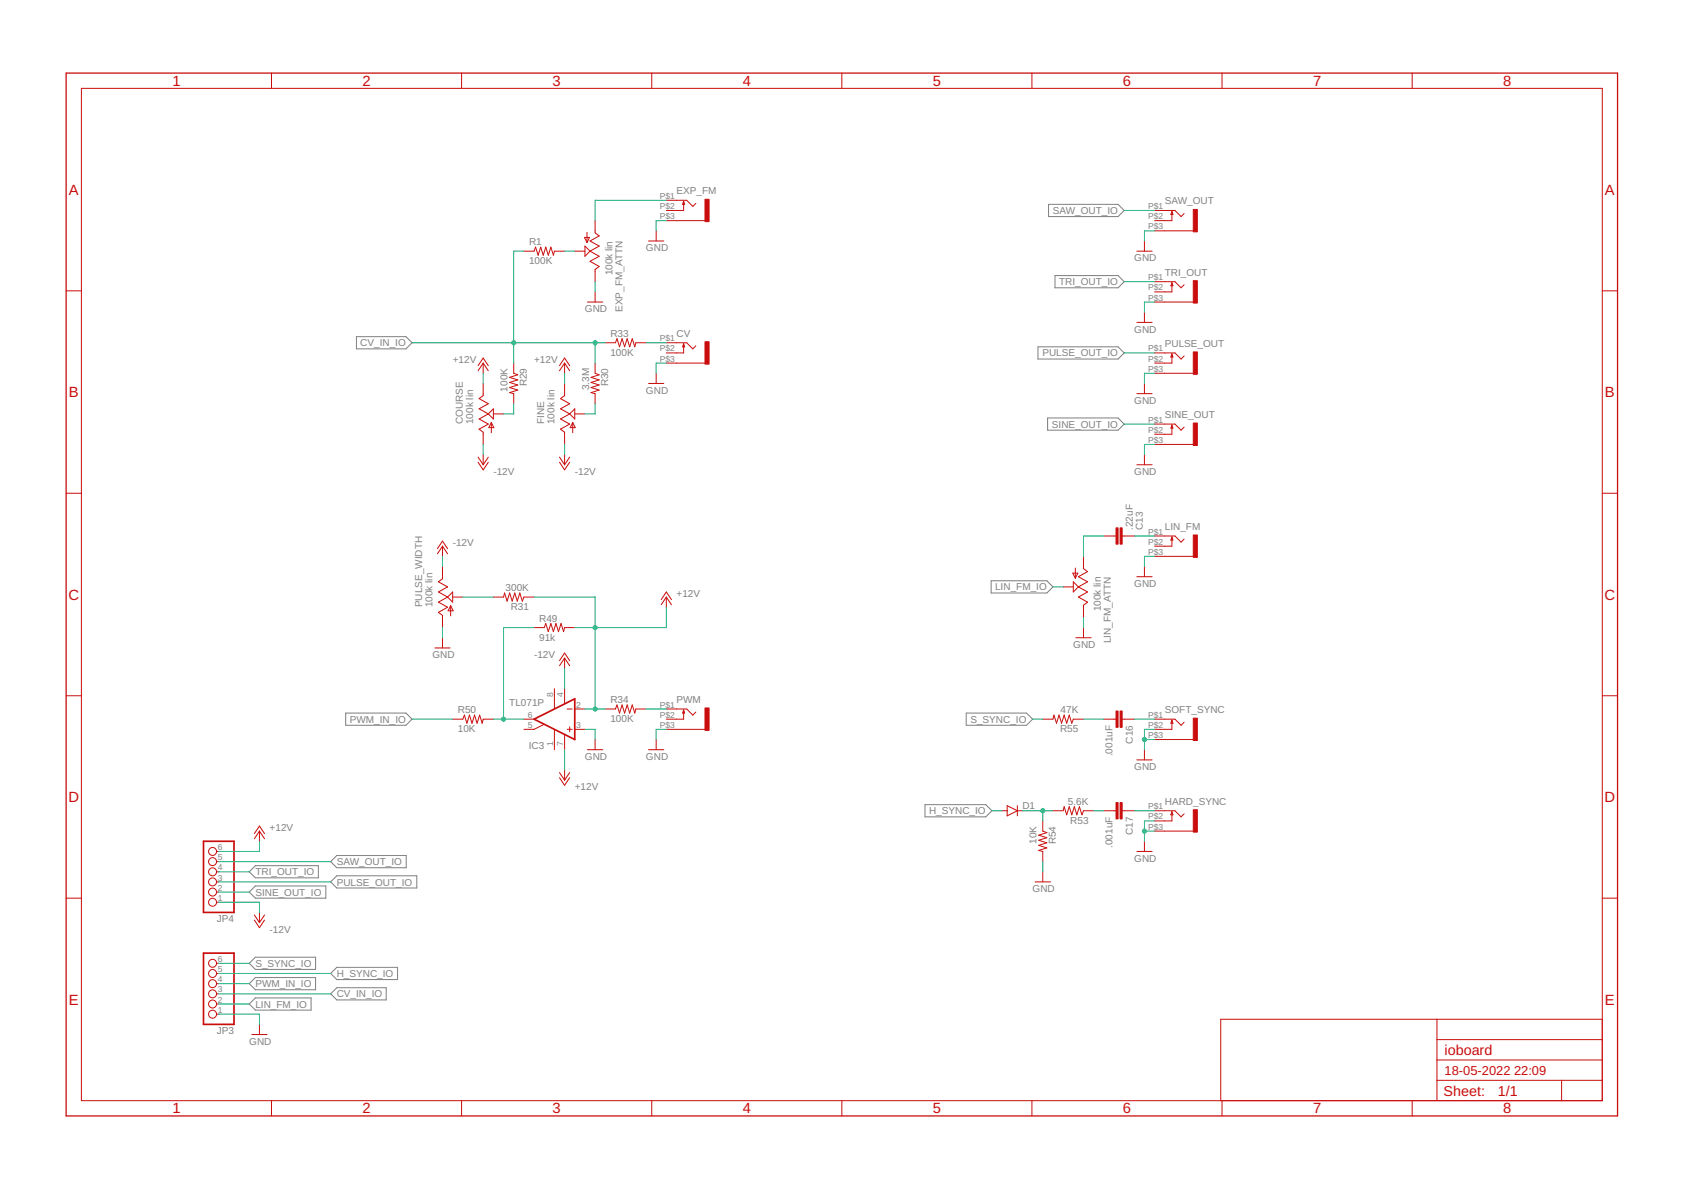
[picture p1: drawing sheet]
<svg xmlns="http://www.w3.org/2000/svg" width="420mm" height="297mm" viewBox="0 0 420 297" stroke-linecap="round" stroke-linejoin="round" font-family="sans-serif">
<g fill="none" stroke="#808080" stroke-width=".25">
<path d="M261.8 51h17.3l1.5 1.5-1.5 1.6h-17.3zM263.4 68.8h15.7l1.5 1.5-1.5 1.5h-15.7zM89 84h12.3l1.6 1.6-1.6 1.5h-12.3zM259.1 86.6h20l1.5 1.5-1.5 1.5h-20zM261.5 104.3h17.6l1.5 1.6-1.5 1.5h-17.6zM247.4 145h13.9l1.6 1.5-1.6 1.5h-13.9zM86.3 178h15l1.6 1.5-1.6 1.5h-15zM241.2 178h15.1l1.5 1.5-1.5 1.5h-15.1zM62.2 217.6l1.6-1.5h15.7v3h-15.7zM82.5 215.1l1.6-1.5h17.3v3h-17.3zM230.9 200.9h15.2l1.5 1.5-1.5 1.5h-15.2zM62.2 222.7l1.6-1.6h17.5v3.1h-17.5z"/>
<path d="M82.5 220.1l1.6-1.5h20v3.1h-20zM62.2 240.5l1.6-1.6h15v3.1h-15zM62.2 245.5l1.6-1.5h15v3.1h-15zM62.2 250.6l1.6-1.5h13.9v3h-13.9zM82.5 248.1l1.6-1.6h12.3v3.1h-12.3zM82.5 243l1.6-1.5h15.2v3h-15.2z"/>
</g>
<g fill="none" stroke="#c90d0c" stroke-width=".25">
<path d="M67.8 18.2v3.9M115.2 18.2v3.9M162.7 18.2v3.9M210.2 18.2v3.9M257.6 18.2v3.9M305.1 18.2v3.9M352.6 18.2v3.9M20.3 22.1h379.7v252.6h-379.7zM145.9 59.3h1.3l-.7 1.2zM146.5 58v2.5M148.6 55.1v3l1 .8-2.3 1.3 2.3 1.2-2.3 1.3M163.8 57.6v2.6"/>
<path d="M166.3 55.1h9.7M166.3 50h5.1l1.6 1.5 .7-.7M170.7 50.2v2.3h-4.4M170.7 50.2l.2 .8h-.5zM288.2 52.5h5.1l1.6 1.6 .7-.8M288.2 57.6h9.7M292.6 52.8v2.3h-4.4M292.6 52.8l.2 .8h-.5zM16.5 72.6h3.8M130.8 62.7h2.5l.4-1 .6 2 .7-2 .6 2 .6-2 .7 2 .6-2 .7 2 .2-1h2.5M143.5 62.7h2.5M146 61.4l1.3 1.3-1.3 1.3z"/>
<path d="M146.7 75.4h3.8M147.3 62.7l2.3 1.3-2.3 1.2 2.3 1.3-1 .8v3M148.6 72.9v2.5M161.9 60.2h3.8M283.8 62.7h3.8M285.7 60.2v2.5M285.7 77.9v2.6M288.2 70.3h5.1l1.6 1.5 .7-.7M288.2 75.4h9.7M292.6 70.6v2.3h-4.4M292.6 70.6l.2 .7h-.5zM400 72.6h3.8"/>
<path d="M119.4 91.3l1.2-1.9 1.3 1.9M120.6 90.6v2.6M120.6 95.7v3l-1 .8 2.3 1.3-2.3 1.2 2.3 1.3M120.6 90.6l1.3 1.9M120.6 90.6l-1.2 1.9M128.2 90.6v2.6l1.1 .4-2.1 .6 2.1 .6-2.1 .7 2.1 .6-2.1 .6 2.1 .7-2.1 .6 1 .3v2.5M139.7 91.3l1.2-1.9 1.3 1.9M140.9 90.6v2.6M140.9 95.7v3l-1 .8 2.3 1.3-2.3 1.2 2.3 1.3M140.9 90.6l1.3 1.9M140.9 90.6l-1.2 1.9M148.6 90.6v2.6l1 .4-2 .6 2 .6-2 .7 2 .6-2 .6 2 .7-2 .6 1 .3v2.5"/>
<path d="M151.1 85.6h2.5l.4-1.1 .7 2.1 .6-2.1 .6 2.1 .7-2.1 .6 2.1 .6-2.1 .7 2.1 .2-1h2.6M161.9 95.7h3.8M163.8 93.2v2.5M166.3 90.6h9.7M166.3 85.6h5.1l1.6 1.5 .7-.8M170.7 85.8v2.3h-4.4M170.7 85.8l.2 .8h-.5zM283.8 98.3h3.8M283.8 80.5h3.8M285.7 95.7v2.6M288.2 88.1h5.1l1.6 1.5 .7-.7M288.2 93.2h9.7"/>
<path d="M292.6 88.3v2.3h-4.4M292.6 88.3l.2 .8h-.5zM119.4 114.1l1.2 1.9M119.4 115.4l1.2 1.9 1.3-1.9M120.6 113.5v2.5M121.9 103.3l-2.3 1.3 2.3 1.3-2.3 1.2 1 .8v3M121.9 114.1l-1.3 1.9M122.7 105.5v2.5M122.7 105.5l.6 1.2h-1.3zM123.2 102v2.6l-1.3-1.3zM123.2 103.3h2.5M139.7 114.1l1.2 1.9"/>
<path d="M139.7 115.4l1.2 1.9 1.3-1.9M140.9 113.5v2.5M142.2 103.3l-2.3 1.3 2.3 1.3-2.3 1.2 1 .8v3M142.2 114.1l-1.3 1.9M143 105.5l.6 1.2h-1.3zM143 105.5v2.5M143.5 103.3h2.5M143.5 102v2.6l-1.3-1.3zM283.8 116h3.8M285.7 113.5v2.5M288.2 105.9h5.1l1.6 1.5 .7-.8M288.2 110.9h9.7"/>
<path d="M292.6 106.1v2.3h-4.4M292.6 106.1l.2 .8h-.5zM16.5 123.1h3.8M109.2 137l1.3-1.9 1.2 1.9M110.5 136.3v2.6M110.5 136.3l-1.3 1.9M110.5 136.3l1.2 1.9M270.5 138.9v3l1 .8-2.3 1.3 2.3 1.2-2.3 1.3M275.6 133.8h3M280.1 133.8h3.1M288.2 133.8h5.1l1.6 1.5 .7-.7M288.2 138.9h9.7"/>
<path d="M292.6 134v2.3h-4.4M292.6 134l.2 .8h-.5zM400 123.1h3.8M110.5 141.4v3.1l-1 .7 2.2 1.3-2.2 1.3 2.2 1.2M110.5 159.2v2.5M111.7 149l-2.2 1.3 2.2 1.3-2.2 1.2 1 .8v3.1M112.5 151.2v2.5M112.5 151.2l.6 1.3h-1.2zM113 147.8v2.5l-1.3-1.3zM113 149h2.5M123.2 149h2.5l.3-1 .6 2.1 .6-2.1 .7 2.1 .6-2.1 .6 2.1 .7-2.1 .6 2.1 .4-1.1h2.5M133.3 156.7h2.6l.3-1.1 .7 2.1 .6-2.1 .7 2.1 .6-2.1 .6 2.1 .7-2.1 .6 2.1 .2-1h2.6"/>
<path d="M165.1 149.7l1.2-1.9 1.3 1.9M166.3 149l1.3 1.9M166.3 149l-1.2 1.9M166.3 149v2.6M265.4 146.5h2.5M267.8 143.1h1.3l-.6 1.2zM267.9 145.2l1.3 1.3-1.3 1.3zM268.5 141.8v2.5M268.6 159.2h3.8M269.2 146.5l2.3 1.3-2.3 1.2 2.3 1.3-1 .8v3M270.5 156.7v2.5M283.8 144h3.8"/>
<path d="M285.7 141.4v2.6M16.5 173.7h3.8M108.6 161.7h3.8M113 179.5h2.5l.4-1 .7 2 .6-2 .6 2 .7-2 .6 2 .6-2 .7 2 .2-1h2.6M130.8 179.5h2.5M138.4 171.9v5M139.7 164.9l1.2-1.9 1.3 1.9M140.9 164.3v2.5M140.9 171.9v3.7M140.9 164.3l1.3 1.9M140.9 164.3l-1.2 1.9M141.6 177h1.3"/>
<path d="M143.5 177h2.5M151.1 177h2.5l.4-1 .7 2 .6-2 .6 2 .7-2 .6 2 .6-2 .7 2 .2-1h2.6M166.3 177h5.1l1.6 1.5 .7-.8M170.7 177.2v2.3h-4.4M170.7 177.2l.2 .8h-.5zM260.3 179.5h2.6l.2-1 .7 2 .6-2 .6 2 .7-2 .6 2 .6-2 .7 2 .3-1h2.6M275.6 179.5h3M280.1 179.5h3.1M288.2 179.5h5.1l1.6 1.5 .7-.7M292.6 179.8v2.3h-4.4M292.6 179.8l.2 .7h-.5zM400 173.7h3.8"/>
<path d="M135.8 180.8l-2.5 1.3h-2.5M138.4 182.1v5M139.7 192.8l1.2 2M139.7 194.1l1.2 1.9 1.3-1.9M140.9 183.4v3.7M140.9 192.2v2.6M141.6 182.1h1.3M142.2 181.4v1.3M142.2 192.8l-1.3 2M143.5 182.1h2.5M146.7 187.1h3.8M148.6 184.6v2.5"/>
<path d="M161.9 187.1h3.8M163.8 184.6v2.5M166.3 182.1h9.7M283.8 189.7h3.8M285.7 187.1v2.6M288.2 184.6h9.7M54 212.5h.6M54 217.6h.6M54 215.1h.6M63.5 208.1l1.3-1.9 1.2 1.9M64.8 207.5v2.5M64.8 207.5l1.2 1.9"/>
<path d="M64.8 207.5l-1.3 1.9M250.2 202.4h1.2M251.4 201.1l2.6 1.3-2.6 1.2zM254 202.4h1.2M254 201.1v2.5M260.3 204.9v2.6l1 .3-2 .7 2 .6-2 .6 2 .7-2 .6 2 .6-2 .7 1 .2v2.6M260.3 217.6v2.5M262.9 202.4h2.5l.3-1 .6 2 .6-2 .7 2 .6-2 .6 2 .7-2 .6 2 .4-1h2.5M275.6 202.4h3M280.1 202.4h3.1M283.8 212.5h3.8M285.7 210v2.5"/>
<path d="M288.2 202.4h5.1l1.6 1.5 .7-.8M288.2 207.5h9.7M292.6 202.6v2.3h-4.4M292.6 202.6l.2 .8h-.5zM16.5 224.2h3.8M54 225.2h.6M54 222.7h.6M54 220.1h.6M63.5 228.4l1.3 1.9M63.5 229.7l1.3 1.9 1.2-1.9M64.8 227.8v2.5M66 228.4l-1.2 1.9"/>
<path d="M258.4 220.1h3.8M400 224.2h3.8M54 253.2h.6M54 250.6h.6M54 248.1h.6M54 245.5h.6M54 243h.6M54 240.5h.6M62.9 258.2h3.8M64.8 255.7v2.5M358.7 254.4v20.3M358.7 259.5h41.3"/>
<path d="M400 254.4h-95.2v20.3M67.8 274.7v3.9M115.2 274.7v3.9M162.7 274.7v3.9M210.2 274.7v3.9M257.6 274.7v3.9M305.1 274.7v3.9M352.6 274.7v3.9M358.7 269.7h41.3M358.7 264.6h41.3M389.8 269.7v5"/>
<circle cx="53.1" cy="217.6" r=".99"/>
<circle cx="53.1" cy="215.1" r=".99"/>
<circle cx="53.1" cy="212.5" r=".99"/>
<circle cx="53.1" cy="225.2" r=".99"/>
<circle cx="53.1" cy="222.7" r=".99"/>
<circle cx="53.1" cy="220.1" r=".99"/>
<circle cx="53.1" cy="245.5" r=".99"/>
<circle cx="53.1" cy="250.6" r=".99"/>
<circle cx="53.1" cy="248.1" r=".99"/>
<circle cx="53.1" cy="253.2" r=".99"/>
<circle cx="53.1" cy="243" r=".99"/>
<circle cx="53.1" cy="240.5" r=".99"/>
</g>
<path d="M16.5 18.2h387.3v260.4h-387.3z" fill="none" stroke="#c90d0c" stroke-width=".32"/>
<g fill="#c90d0c" stroke="#c90d0c" stroke-width=".25">
<path d="M297.9 52.3h1v5.6h-1z"/>
<path d="M297.9 70.1h1v5.5h-1z"/>
<path d="M297.9 87.8h1v5.6h-1z"/>
<path d="M297.9 105.6h1v5.6h-1z"/>
<path d="M176 85.3h1v5.6h-1z"/>
<path d="M297.9 179.3h1v5.5h-1z"/>
<path d="M297.9 202.1h1v5.6h-1z"/>
<path d="M176 176.7h1v5.6h-1z"/>
<path d="M297.9 133.5h1v5.6h-1z"/>
<path d="M279.6 131.8h.5v4h-.5z"/>
<path d="M278.6 131.8h.5v4h-.5z"/>
<path d="M278.6 177.5h.5v4h-.5z"/>
<path d="M279.6 177.5h.5v4h-.5z"/>
<path d="M278.6 200.3h.5v4.1h-.5z"/>
<path d="M279.6 200.3h.5v4.1h-.5z"/>
<path d="M176 49.7h1v5.6h-1z"/>
</g>
<path d="M133.3 179.5l10.2-5.1v10.2zM50.8 210h7.6v17.8h-7.6zM50.8 237.9h7.6v17.8h-7.6z" fill="none" stroke="#c90d0c" stroke-width=".42"/>
<g fill="none" stroke="#0dab76" stroke-width=".25">
<path d="M166.3 55.1h-2.5v2.5M166.3 50h-17.7v5.1M280.6 52.5h7.6M288.2 57.6h-2.5v2.6M130.8 62.7h-2.6v27.9M140.9 62.7h2.6M148.6 70.3v2.6M280.6 70.3h7.6M288.2 75.4h-2.5v2.5M102.9 85.6h48.2M120.6 93.2v2.5M140.9 93.2v2.5"/>
<path d="M148.6 85.6v5M161.3 85.6h5M166.3 90.6h-2.5v2.6M280.6 88.1h7.6M288.2 93.2h-2.5v2.5M120.6 110.9v2.6M128.2 100.8v2.5h-2.5M140.9 110.9v2.6M148.6 100.8v2.5h-2.6M280.6 105.9h7.6M288.2 110.9h-2.5v2.6M110.5 138.9v2.5"/>
<path d="M275.6 133.8h-5.1v5.1M283.2 133.8h5M288.2 138.9h-2.5v2.5M110.5 156.7v2.5M115.5 149h7.7M133.3 149h15.3v28M133.3 156.7h-7.6v22.8M166.3 151.6v5.1h-22.8M262.9 146.5h2.5M270.5 154.1v2.6M102.9 179.5h10.1M123.2 179.5h7.6"/>
<path d="M140.9 166.8v5.1M146 177h5.1M161.3 177h5M257.8 179.5h2.5M270.5 179.5h5.1M283.2 179.5h5M140.9 187.1v5.1M146 182.1h2.6v2.5M166.3 182.1h-2.5v2.5M285.7 184.6h2.5M288.2 182.1h-2.5v5M54.6 215.1h27.9"/>
<path d="M54.6 217.6h7.6M64.8 210v2.5h-10.2M247.6 202.4h2.6M255.2 202.4h7.7M260.3 202.4v2.5M260.3 215.1v2.5M273 202.4h2.6M283.2 202.4h5M285.7 207.5h2.5M288.2 204.9h-2.5v5.1M54.6 225.2h10.2v2.6M54.6 220.1h27.9"/>
<path d="M54.6 222.7h7.6M54.6 253.2h10.2v2.5M54.6 248.1h27.9M54.6 240.5h7.6M54.6 243h27.9M54.6 250.6h7.6M54.6 245.5h7.6"/>
</g>
<g fill="#0dab76" stroke="#0dab76" stroke-width=".25">
<circle cx="285.7" cy="184.6" r=".51"/>
<circle cx="285.7" cy="207.5" r=".51"/>
<circle cx="148.6" cy="156.7" r=".51"/>
<circle cx="148.6" cy="177" r=".51"/>
<circle cx="128.2" cy="85.6" r=".51"/>
<circle cx="148.6" cy="85.6" r=".51"/>
<circle cx="125.7" cy="179.5" r=".51"/>
<circle cx="260.3" cy="202.4" r=".51"/>
</g>
<g font-size="3.7" fill="#c90d0c">
<text x="43" y="21.4">1</text>
<text x="90.5" y="21.4">2</text>
<text x="138" y="21.4">3</text>
<text x="185.4" y="21.4">4</text>
<text x="232.9" y="21.4">5</text>
<text x="280.3" y="21.4">6</text>
<text x="327.8" y="21.4">7</text>
<text x="375.3" y="21.4">8</text>
<text x="17.2" y="48.6">A</text>
<text x="400.7" y="48.6">A</text>
<text x="17.2" y="99.2">B</text>
<text x="400.7" y="99.2">B</text>
<text x="17.1" y="149.7">C</text>
<text x="400.6" y="149.7">C</text>
<text x="17.1" y="200.2">D</text>
<text x="400.6" y="200.2">D</text>
<text x="17.2" y="250.8">E</text>
<text x="400.7" y="250.8">E</text>
<text x="43" y="277.9">1</text>
<text x="90.5" y="277.9">2</text>
<text x="138" y="277.9">3</text>
<text x="185.4" y="277.9">4</text>
<text x="232.9" y="277.9">5</text>
<text x="280.3" y="277.9">6</text>
<text x="327.8" y="277.9">7</text>
<text x="375.3" y="277.9">8</text>
</g>
<g font-size="3.6" fill="#c90d0c">
<text x="360.6" y="263.3">ioboard</text>
<text x="360.4" y="273.6">Sheet:</text>
<text x="374" y="273.5">1/1</text>
</g>
<g font-size="3.2" fill="#c90d0c">
<text x="360.6" y="268.4">18-05-2022</text>
<text x="378" y="268.4">22:09</text>
</g>
<g font-size="2.5" fill="#808080">
<text x="168.9" y="48.5">EXP_FM</text>
<text x="262.8" y="53.4">SAW_OUT_IO</text>
<text x="290.8" y="51">SAW_OUT</text>
<text x="132.1" y="66">100K</text>
<text x="132.1" y="61.2">R1</text>
<text x="161.3" y="62.7">GND</text>
<text x="283.2" y="65.2">GND</text>
<text x="152.9" y="68.8" transform="rotate(-90 152.9 68.8)">100k lin</text>
<text x="264.4" y="71.2">TRI_OUT_IO</text>
<text x="290.8" y="68.8">TRI_OUT</text>
<text x="146" y="77.9">GND</text>
<text x="155.4" y="77.9" transform="rotate(-90 155.4 77.9)">EXP_FM_ATTN</text>
<text x="283.2" y="83">GND</text>
<text x="89.9" y="86.4">CV_IN_IO</text>
<text x="152.4" y="88.8">100K</text>
<text x="152.4" y="84">R33</text>
<text x="168.9" y="84">CV</text>
<text x="260.2" y="89">PULSE_OUT_IO</text>
<text x="290.8" y="86.6">PULSE_OUT</text>
<text x="113" y="90.6">+12V</text>
<text x="133.3" y="90.6">+12V</text>
<text x="126.7" y="97.7" transform="rotate(-90 126.7 97.7)">100K</text>
<text x="131.5" y="96.5" transform="rotate(-90 131.5 96.5)">R29</text>
<text x="147.1" y="97.4" transform="rotate(-90 147.1 97.4)">3.3M</text>
<text x="151.9" y="96.5" transform="rotate(-90 151.9 96.5)">R30</text>
<text x="161.3" y="98.2">GND</text>
<text x="283.2" y="100.8">GND</text>
<text x="115.6" y="105.9" transform="rotate(-90 115.6 105.9)">COURSE</text>
<text x="118.1" y="105.9" transform="rotate(-90 118.1 105.9)">100k lin</text>
<text x="135.9" y="105.9" transform="rotate(-90 135.9 105.9)">FINE</text>
<text x="138.4" y="105.9" transform="rotate(-90 138.4 105.9)">100k lin</text>
<text x="262.6" y="106.8">SINE_OUT_IO</text>
<text x="290.8" y="104.3">SINE_OUT</text>
<text x="123.2" y="118.6">-12V</text>
<text x="143.5" y="118.6">-12V</text>
<text x="283.2" y="118.6">GND</text>
<text x="113" y="136.3">-12V</text>
<text x="282.8" y="132.3" transform="rotate(-90 282.8 132.3)">.22uF</text>
<text x="285.3" y="132.3" transform="rotate(-90 285.3 132.3)">C13</text>
<text x="290.8" y="132.3">LIN_FM</text>
<text x="126.2" y="147.5">300K</text>
<text x="168.9" y="149">+12V</text>
<text x="248.4" y="147.4">LIN_FM_IO</text>
<text x="283.2" y="146.5">GND</text>
<text x="105.4" y="151.6" transform="rotate(-90 105.4 151.6)">PULSE_WIDTH</text>
<text x="107.9" y="151.6" transform="rotate(-90 107.9 151.6)">100k lin</text>
<text x="127.5" y="152.3">R31</text>
<text x="134.6" y="155.2">R49</text>
<text x="274.8" y="152.6" transform="rotate(-90 274.8 152.6)">100k lin</text>
<text x="134.6" y="160">91k</text>
<text x="267.9" y="161.7">GND</text>
<text x="277.3" y="160.6" transform="rotate(-90 277.3 160.6)">LIN_FM_ATTN</text>
<text x="107.9" y="164.3">GND</text>
<text x="133.3" y="164.3">-12V</text>
<text x="114.3" y="178">R50</text>
<text x="127.1" y="176.2">TL071P</text>
<text x="152.4" y="175.5">R34</text>
<text x="168.9" y="175.4">PWM</text>
<text x="264.8" y="178">47K</text>
<text x="290.8" y="178">SOFT_SYNC</text>
<text x="87.3" y="180.4">PWM_IN_IO</text>
<text x="114.3" y="182.8">10K</text>
<text x="152.4" y="180.3">100K</text>
<text x="242.2" y="180.4">S_SYNC_IO</text>
<text x="264.6" y="182.8">R55</text>
<text x="282.8" y="185.6" transform="rotate(-90 282.8 185.6)">C16</text>
<text x="132" y="187">IC3</text>
<text x="146" y="189.7">GND</text>
<text x="161.3" y="189.7">GND</text>
<text x="277.7" y="188.8" transform="rotate(-90 277.7 188.8)">.001uF</text>
<text x="143.5" y="197.3">+12V</text>
<text x="283.2" y="192.2">GND</text>
<text x="231.9" y="203.3">H_SYNC_IO</text>
<text x="255.2" y="201.9">D1</text>
<text x="266.6" y="200.8">5.6K</text>
<text x="290.8" y="200.8">HARD_SYNC</text>
<text x="67.3" y="207.4">+12V</text>
<text x="267.2" y="205.6">R53</text>
<text x="282.8" y="208.5" transform="rotate(-90 282.8 208.5)">C17</text>
<text x="84.1" y="216">SAW_OUT_IO</text>
<text x="258.8" y="210.6" transform="rotate(-90 258.8 210.6)">10K</text>
<text x="263.6" y="210.7" transform="rotate(-90 263.6 210.7)">R54</text>
<text x="277.7" y="211.7" transform="rotate(-90 277.7 211.7)">.001uF</text>
<text x="283.2" y="215.1">GND</text>
<text x="63.7" y="218.5">TRI_OUT_IO</text>
<text x="84.1" y="221">PULSE_OUT_IO</text>
<text x="63.7" y="223.6">SINE_OUT_IO</text>
<text x="257.8" y="222.7">GND</text>
<text x="54.1" y="230.2">JP4</text>
<text x="67.3" y="232.8">-12V</text>
<text x="63.7" y="241.3">S_SYNC_IO</text>
<text x="84.1" y="243.9">H_SYNC_IO</text>
<text x="63.7" y="251.5">LIN_FM_IO</text>
<text x="63.7" y="246.4">PWM_IN_IO</text>
<text x="84.1" y="249">CV_IN_IO</text>
<text x="54.1" y="258.1">JP3</text>
<text x="62.2" y="260.8">GND</text>
</g>
<g font-size="2.1" fill="#808080">
<text x="164.7" y="49.6">P$1</text>
<text x="164.7" y="52.2">P$2</text>
<text x="286.6" y="52.2">P$1</text>
<text x="164.7" y="54.7">P$3</text>
<text x="286.6" y="57.3">P$3</text>
<text x="286.6" y="54.7">P$2</text>
<text x="286.6" y="70">P$1</text>
<text x="286.6" y="75">P$3</text>
<text x="286.6" y="72.5">P$2</text>
<text x="164.7" y="85.2">P$1</text>
<text x="164.7" y="87.7">P$2</text>
<text x="286.6" y="87.7">P$1</text>
<text x="164.7" y="90.3">P$3</text>
<text x="286.6" y="92.8">P$3</text>
<text x="286.6" y="90.3">P$2</text>
<text x="286.6" y="105.5">P$1</text>
<text x="286.6" y="110.6">P$3</text>
<text x="286.6" y="108">P$2</text>
<text x="286.6" y="133.4">P$1</text>
<text x="286.6" y="136">P$2</text>
<text x="286.6" y="138.5">P$3</text>
<text x="131.8" y="179.2">6</text>
<text x="138.1" y="174.1" transform="rotate(-90 138.1 174.1)">8</text>
<text x="140.6" y="174.1" transform="rotate(-90 140.6 174.1)">4</text>
<text x="143.9" y="176.6">2</text>
<text x="164.7" y="176.6">P$1</text>
<text x="164.7" y="179.2">P$2</text>
<text x="286.6" y="179.2">P$1</text>
<text x="131.8" y="181.7">5</text>
<text x="143.9" y="181.7">3</text>
<text x="164.7" y="181.7">P$3</text>
<text x="286.6" y="184.2">P$3</text>
<text x="286.6" y="181.7">P$2</text>
<text x="138.1" y="186.1" transform="rotate(-90 138.1 186.1)">1</text>
<text x="140.6" y="186.1" transform="rotate(-90 140.6 186.1)">7</text>
<text x="286.6" y="202">P$1</text>
<text x="286.6" y="207.1">P$3</text>
<text x="286.6" y="204.6">P$2</text>
<text x="54.4" y="214.7">5</text>
<text x="54.4" y="212.2">6</text>
<text x="54.4" y="219.8">3</text>
<text x="54.4" y="217.2">4</text>
<text x="54.4" y="224.9">1</text>
<text x="54.4" y="222.3">2</text>
<text x="54.4" y="245.2">4</text>
<text x="54.4" y="242.6">5</text>
<text x="54.4" y="240.1">6</text>
<text x="54.4" y="250.3">2</text>
<text x="54.4" y="247.7">3</text>
<text x="54.4" y="252.8">1</text>
</g>
</svg>
